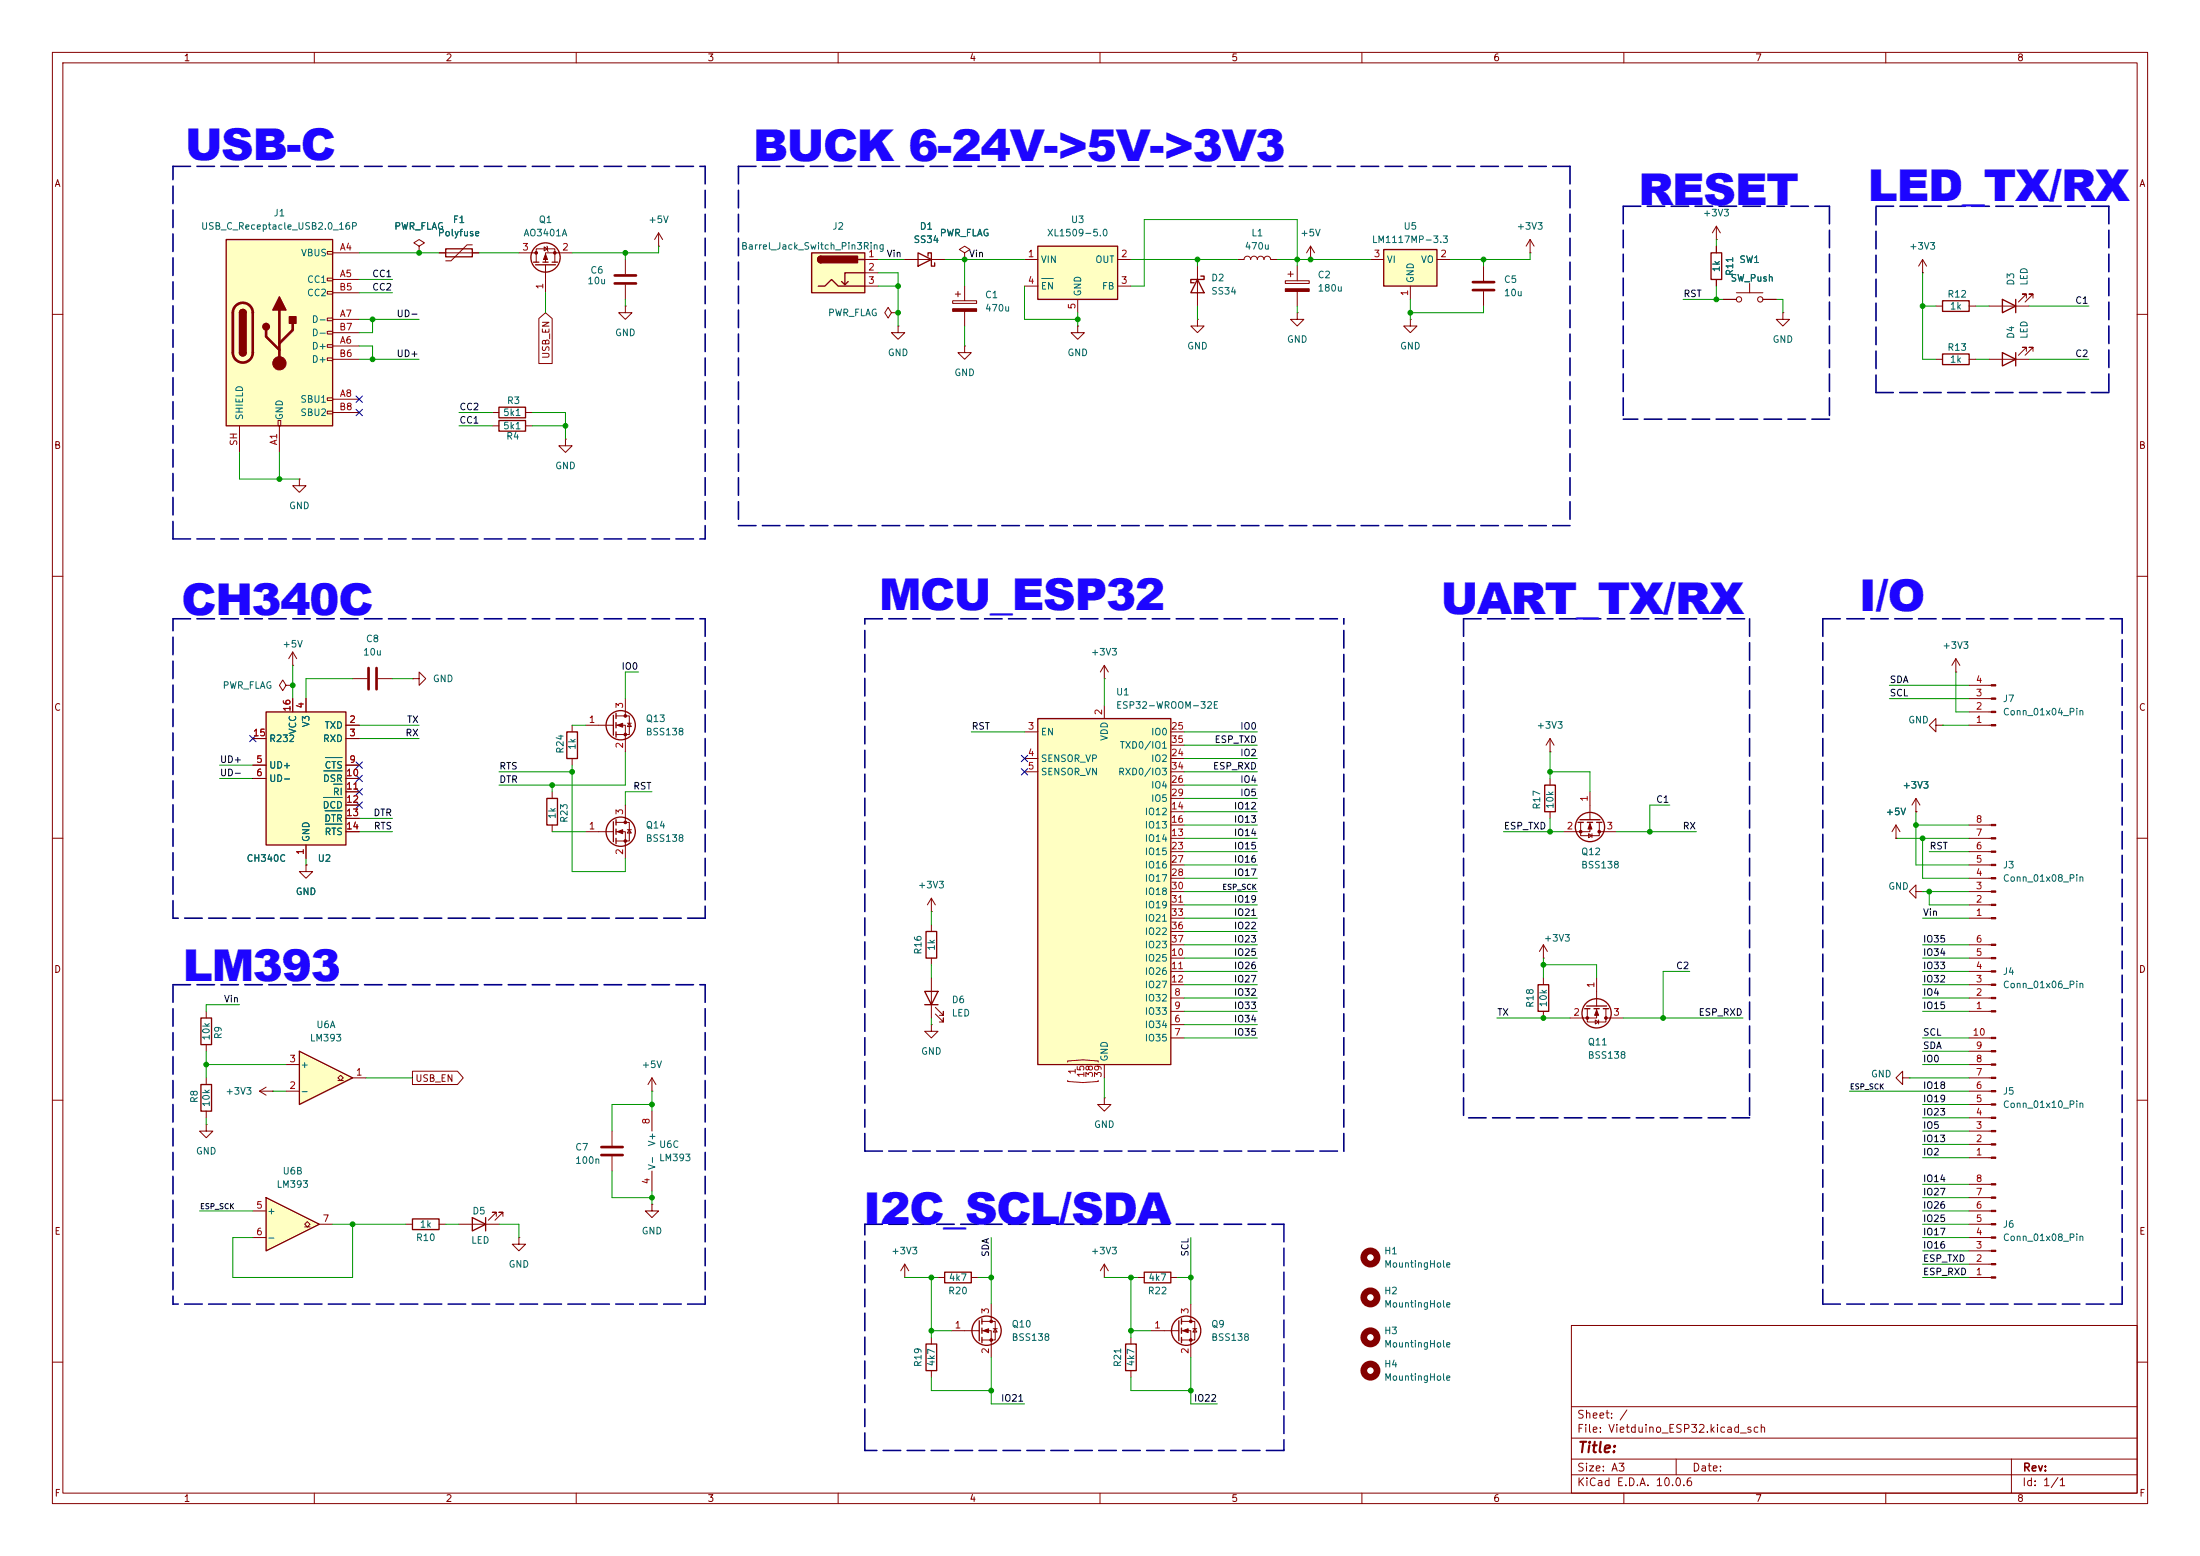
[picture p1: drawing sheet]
<svg xmlns="http://www.w3.org/2000/svg" width="420mm" height="297mm" viewBox="0 0 420 297" stroke-linecap="round" stroke-linejoin="round" font-family="sans-serif">
<g fill="none" stroke="#840000" stroke-width=".19">
<path d="M10 10h400v277h-400zM12 12h396v273h-396zM60 10v2M110 10v2M160 10v2M210 10v2M260 10v2M310 10v2M360 10v2M172.7 49.5h7.6M181.9 57.4h4.5v.5h-4.5zM182.4 56.1h1"/>
<path d="M182.9 55.6v1M184.1 54.6v2.8M184.1 59.4v2.8M228.6 50.8v7.6M245.4 53.6h4.5v.5h-4.5zM245.9 52.3h1M246.4 51.8v1M247.6 59.7v1.3h1.3l-1.3 1.2-1.2-1.2h1.2M247.6 59.7h.1M247.6 50.8v2.8M247.6 55.6v2.8M292.1 48.3h.1"/>
<path d="M292.1 45.7l-.8 1.3M292.1 45.7l.8 1.3M292.1 45.7v2.6M327.7 45.7h.1M327.7 43.2v2.5M327.7 47v1.3M327.7 53.3v1.3M327.7 43.2l-.8 1.3M327.7 43.2l.7 1.3M10 60h2M205.7 62.2v1.3h1.3l-1.3 1.3-1.2-1.3h1.2M205.7 62.2h.1"/>
<path d="M228.6 61v1.2h1.3l-1.3 1.3-1.3-1.3h1.3M228.6 61h.1M269.2 61v1.2h1.3l-1.3 1.3-1.2-1.3h1.2M269.2 61h.1M369.6 68.6h1.2M375.9 68.6h1.3M379.7 68.6h7.6M386.8 67.1v-.8h-.7h.7l-1.5 1.5M388.1 67.1v-.8h-.8h.8l-1.5 1.5M408 60h2M107.9 83.8v1.3h1.3l-1.3 1.3-1.2-1.3h1.2M107.9 83.8h.1"/>
<path d="M10 110h2M408 110h2M369.6 138.4v-1.2l-1.3 1.2 1.3 1.3v-1.3h1.2M370.8 138.4h.1M373.4 128.3h.1M373.4 125.7l-.8 1.3M373.4 125.7l.7 1.3M373.4 125.7v2.6M375.9 138.4h4.2M375.9 135.9h4.2M375.9 133.4h4.2M375.9 130.8h4.2"/>
<path d="M10 160h2M361.9 157.5l-.7 1.3M361.9 157.5l.8 1.3M361.9 157.5v2.5M365.8 154.9h.1M365.8 152.4l-.8 1.3M365.8 152.4l.7 1.3M365.8 152.4v2.5M408 160h2M361.9 160h.1M365.8 170.2v-1.3l-1.3 1.3 1.3 1.3v-1.3h1.2M367 170.2h.1"/>
<path d="M10 210h2M408 210h2M87.6 233.7h7.6M94.7 232.2v-.8h-.7h.7l-1.5 1.5M96 232.2v-.8h-.8h.8l-1.5 1.5M375.9 233.7h4.2M375.9 238.8h4.2M375.9 236.2h4.2M375.9 231.1h4.2M375.9 228.6h4.2M375.9 226.1h4.2M300 253h108v32h-108z"/>
<path d="M375.9 243.8h4.2M375.9 241.3h4.2M10 260h2M300 278.5h108M300 274.5h108M300 268.5h108M320 278.5v3M384 278.5v6.5M408 260h2M60 285v2M110 285v2M160 285v2"/>
<path d="M210 285v2M260 285v2M300 281.5h108M310 285v2M360 285v2"/>
</g>
<path d="M175.3 48.3l2.5 1.2-2.5 1.3zM177.2 48.9v-.6h.6v2.5h.6v-.6M228.6 53.3l1.3 2.6h-2.6zM229.2 52.7h.7v.6h-2.6v.7h.7M326.6 48.3h2.1v5h-2.1zM370.8 67.6h5.1v2h-5.1zM382.3 67.3l2.5 1.3-2.5 1.3zM384.8 67.3v2.6M90.2 232.4l2.5 1.3-2.5 1.2zM92.7 232.4v2.5" fill="none" stroke="#840000" stroke-width=".25"/>
<g fill="#840000" stroke="#840000" stroke-width=".19">
<path d="M380.1 243.7h.9v.3h-.9z"/>
<path d="M380.1 241.2h.9v.2h-.9z"/>
<path d="M380.1 238.6h.9v.3h-.9z"/>
<path d="M380.1 236.1h.9v.2h-.9z"/>
<path d="M380.1 233.6h.9v.2h-.9z"/>
<path d="M380.1 231h.9v.3h-.9z"/>
<path d="M380.1 228.5h.9v.2h-.9z"/>
<path d="M380.1 225.9h.9v.3h-.9z"/>
<path d="M380.1 138.3h.9v.3h-.9z"/>
<path d="M380.1 135.8h.9v.2h-.9z"/>
<path d="M380.1 133.2h.9v.3h-.9z"/>
<path d="M380.1 130.7h.9v.2h-.9z"/>
<path d="M245.4 55.1h4.5v.5h-4.5z"/>
<path d="M181.9 58.9h4.5v.5h-4.5z"/>
</g>
<path d="M154.9 48.3h10.2v7.6h-10.2z" fill="#ffffc2"/>
<path d="M154.9 48.3h10.2v7.6h-10.2zM156.2 54.6h1.3l1.2-1.3 1.3 1.3h5.1M156.7 48.9a.64 .64 0 0 0-.6 .6 .64 .64 0 0 0 .6 .7M161.9 53.7l-.6 .7M163.8 49.5h1.3M165.1 52.1h-3.8v2.3l-.6-.7" fill="none" stroke="#840000" stroke-width=".25"/>
<g fill="#840000" stroke="#840000" stroke-width=".25">
<path d="M156.3 49.1l.4-.2v1.3a.63 .63 0 0 1-.6-.4 .63 .63 0 0 1 .2-.7z"/>
<path d="M156.7 48.9h7v1.3h-7z"/>
</g>
<g fill="none" stroke="#840000" stroke-width=".19">
<path d="M165.1 49.5h2.5M165.1 52.1h2.5M165.1 54.6h2.5M170.2 59.7l-.7-1-.6 1 .6 1 .7-1h1.2M171.4 59.7h.1M328.9 57.2h2.6M331.5 55.9h5M334 54.1v1.8M336.5 57.2h2.6M340.4 59.7v1.3h1.2l-1.2 1.2-1.3-1.2h1.3M340.4 59.7h.1M375.9 157.5h4.2"/>
<path d="M375.9 175.3h4.2M375.9 172.7h4.2M375.9 170.2h4.2M375.9 167.6h4.2M375.9 165.1h4.2M375.9 162.6h4.2M375.9 160h4.2M375.9 198.1h4.2M375.9 218.4h4.2M375.9 215.9h4.2M375.9 213.4h4.2M375.9 210.8h4.2"/>
<path d="M375.9 208.3h4.2M375.9 205.7h4.2M375.9 203.2h4.2M375.9 200.7h4.2M375.9 221h4.2"/>
<circle cx="332" cy="57.2" r=".51"/>
<circle cx="336" cy="57.2" r=".51"/>
</g>
<g fill="#840000" stroke="#840000" stroke-width=".19">
<path d="M380.1 220.9h.9v.2h-.9z"/>
<path d="M380.1 218.3h.9v.3h-.9z"/>
<path d="M380.1 215.8h.9v.2h-.9z"/>
<path d="M380.1 213.2h.9v.3h-.9z"/>
<path d="M380.1 210.7h.9v.2h-.9z"/>
<path d="M380.1 208.2h.9v.2h-.9z"/>
<path d="M380.1 205.6h.9v.3h-.9z"/>
<path d="M380.1 203.1h.9v.2h-.9z"/>
<path d="M380.1 200.5h.9v.3h-.9z"/>
<path d="M380.1 198h.9v.2h-.9z"/>
<path d="M380.1 175.1h.9v.3h-.9z"/>
<path d="M380.1 172.6h.9v.2h-.9z"/>
<path d="M380.1 170.1h.9v.2h-.9z"/>
<path d="M380.1 167.5h.9v.3h-.9z"/>
<path d="M380.1 165h.9v.2h-.9z"/>
<path d="M380.1 162.4h.9v.3h-.9z"/>
<path d="M380.1 159.9h.9v.2h-.9z"/>
<path d="M380.1 157.4h.9v.2h-.9z"/>
</g>
<path d="M198.1 47h15.3v10.2h-15.3z" fill="#ffffc2"/>
<path d="M198.1 47h15.3v10.2h-15.3z" fill="none" stroke="#840000" stroke-width=".25"/>
<g fill="none" stroke="#840000" stroke-width=".19">
<path d="M184.1 48.3l1.1-.7-1.1-.6-1 .6 1 .7v1.2M184.1 49.5h.1M195.6 49.5h2.5M195.6 54.6h2.5M205.7 57.2v2.5M213.4 49.5h2.5M213.4 54.6h2.5M171.4 62.2v1.3h1.3l-1.3 1.3-1.2-1.3h1.2M171.4 62.2h.1M375.9 193h4.2M375.9 190.5h4.2M375.9 188h4.2"/>
<path d="M375.9 185.4h4.2M375.9 182.9h4.2M375.9 180.3h4.2"/>
</g>
<path d="M198.9 53.2h2.2" fill="none" stroke="#006464" stroke-width=".19"/>
<g fill="#840000" stroke="#840000" stroke-width=".19">
<path d="M380.1 192.9h.9v.3h-.9z"/>
<path d="M380.1 190.4h.9v.2h-.9z"/>
<path d="M380.1 187.8h.9v.3h-.9z"/>
<path d="M380.1 185.3h.9v.2h-.9z"/>
<path d="M380.1 182.8h.9v.2h-.9z"/>
<path d="M380.1 180.2h.9v.3h-.9z"/>
</g>
<path d="M198.1 137.2h25.4v66h-25.4z" fill="#ffffc2"/>
<g fill="none" stroke="#840000" stroke-width=".25">
<path d="M101.9 50h1M102.2 50.5h3.8M103.6 50h1M105.4 50h1M370.8 57.4h5.1v2h-5.1zM198.1 137.2h25.4v66h-25.4z"/>
<circle cx="104.1" cy="49.1" r="2.79"/>
</g>
<g fill="none" stroke="#840000" stroke-width=".19">
<path d="M99.1 48.3h3.3M102.4 50v-2.5h3.5v2.5M103.9 47.1l.6 .4-.6 .4zM104.1 50.5v5.4M104.4 47l.2 1M109.2 48.3h-5.1v1.7M119.4 58.4v1.3h1.2l-1.2 1.3-1.3-1.3h1.3M119.4 58.4h.1M119.4 49.5v2.8M119.4 54.4v2.8M369.6 58.4h1.2M375.9 58.4h1.3"/>
<path d="M67.3 129.5h2.8M72.1 129.5h2.8M78.7 129.5h1.3v-1.2l1.3 1.2-1.3 1.3v-1.3M78.7 129.5h.1M195.6 139.7h2.5M210.8 129.5h.1M210.8 127v2.5M210.8 134.6v2.6M210.8 127l-.7 1.3M210.8 127l.8 1.3M223.5 139.7h2.6M195.6 144.8h2.5"/>
<path d="M195.6 147.3h2.5M223.5 144.8h2.6M223.5 147.3h2.6M223.5 154.9h2.6M223.5 157.5h2.6M223.5 149.9h2.6M223.5 152.4h2.6M223.5 142.2h2.6M223.5 160h2.6M223.5 162.6h2.6M223.5 165.1h2.6M223.5 167.6h2.6"/>
<path d="M223.5 170.2h2.6M223.5 172.7h2.6M223.5 175.3h2.6M223.5 177.8h2.6M223.5 195.6h2.6M223.5 198.1h2.6M223.5 190.5h2.6M223.5 193h2.6M223.5 182.9h2.6M223.5 185.4h2.6M223.5 188h2.6M223.5 180.3h2.6"/>
<path d="M210.8 203.2v2.5M363.2 205.7v-1.2l-1.3 1.2 1.3 1.3v-1.3h1.3M364.5 205.7h.1"/>
</g>
<path d="M203.8 202.7v-.2l2.9-.2 2.9 .2v.2M203.8 206.2v.2l2.9 .2 2.9-.2v-.2" fill="none" stroke="#a90000" stroke-width=".19"/>
<path d="M117.3 54.1h4.1M117.3 52.6h4.1M70.4 127.5v4.1M71.9 127.5v4.1" fill="none" stroke="#840000" stroke-width=".51"/>
<g fill="#840000" stroke="#840000" stroke-width=".19">
<path d="M104.1 48.5l.4 1h-.7z"/>
<circle cx="102.4" cy="48.3" r=".25"/>
<circle cx="105.9" cy="48.3" r=".25"/>
</g>
<path d="M264.2 47.6h10.1v7h-10.1z" fill="#ffffc2"/>
<g fill="none" stroke="#840000" stroke-width=".25">
<path d="M85.1 47.5h5.1v1.5h-5.1zM264.2 47.6h10.1v7h-10.1zM382.3 57.2l2.5 1.2-2.5 1.3zM384.8 57.2v2.5M95.2 77.7h5.1v2.1h-5.1zM95.2 80.3h5.1v2h-5.1zM108.2 139.7h2v5.1h-2zM117.1 136.5v3.8M117.6 136.1v1.1M117.6 137.9v1M117.6 139.7v1M104.4 152.4h2v5.1h-2z"/>
<path d="M117.1 156.8v3.9M117.6 156.5v1M117.6 158.2v1.1M117.6 160v1M176.8 256.5h2v5.1h-2zM180.3 242.8h5.1v2.1h-5.1z"/>
<circle cx="118.5" cy="138.4" r="2.79"/>
<circle cx="118.5" cy="158.7" r="2.79"/>
</g>
<g fill="none" stroke="#840000" stroke-width=".19">
<path d="M80 47l1-.6-1-.7-1 .7 1 .6v1.3M80 48.3h.1M83.8 48.3h7.6M90.2 46.7h-1l-3.1 3.1h-1M125.7 47h.1M125.7 44.5l-.7 1.2M125.7 44.5l.8 1.2M125.7 44.5v2.5M261.6 49.5h2.6M269.2 54.6v2.6M274.3 49.5h2.6M367 52.1h.1"/>
<path d="M367 49.5l-.7 1.3M367 49.5l.8 1.3M367 49.5v2.6M379.7 58.4h7.6M386.8 56.9v-.8h-.7h.7l-1.5 1.6M388.1 56.9v-.8h-.8h.8l-1.5 1.6M94 78.7h1.2M100.3 78.7h1.3M184.1 66v1.3h1.3l-1.3 1.3-1.2-1.3h1.2M184.1 66h.1M94 81.3h1.2M100.3 81.3h1.3"/>
<path d="M54.6 130.8l-.6-1-.7 1 .7 1 .6-1h1.3M55.9 130.8h.1M55.9 127h.1M55.9 124.5l-.8 1.2M55.9 124.5l.7 1.2M55.9 124.5v2.5M109.2 138.4v1.3M111.8 138.4h5.3M117.6 136.7h2.5v3.5h-2.5M117.6 138.4h1.8v5.1M119.4 133.4v3.3M119.8 138h.7"/>
<path d="M120.1 138l.4 .7h-.7zM105.4 151.1v1.3M105.4 157.5v1.3M109.2 144.8v1.3M111.8 158.8h5.3M117.6 157h2.5v3.5h-2.5M117.6 158.8h1.8v5M119.4 153.7v3.3M119.8 158.4h.7M120.1 158.4l.4 .6h-.7zM58.4 165.1v1.3h1.3l-1.3 1.2-1.3-1.2h1.3M58.4 165.1h.1"/>
<path d="M172.7 243.8h.1M172.7 241.3l-.7 1.3M172.7 241.3l.8 1.3M172.7 241.3v2.5M177.8 255.3v1.2M179.1 243.8h1.2M185.4 243.8h1.3M177.8 261.6v1.3"/>
</g>
<g fill="#840000" stroke="#840000" stroke-width=".19">
<path d="M117.9 138.4l1-.4v.8z"/>
<path d="M117.9 158.8l1-.4v.7z"/>
<circle cx="119.4" cy="136.7" r=".25"/>
<circle cx="119.4" cy="140.2" r=".25"/>
<circle cx="119.4" cy="157" r=".25"/>
<circle cx="119.4" cy="160.5" r=".25"/>
</g>
<path d="M50.8 135.9h15.2v25.4h-15.2z" fill="#ffffc2"/>
<g fill="none" stroke="#840000" stroke-width=".25">
<path d="M50.8 135.9h15.2v25.4h-15.2zM294.9 149.9h2v5h-2zM301.2 157h1.1M301.6 156.5h3.8M303 157h1M304.8 157h1M176.8 177.8h2v5.1h-2zM176.5 189.2h2.6l-1.3 2.6zM176.5 191.8h2.6M293.6 188h2.1v5h-2.1zM302.5 192.5h1M302.9 192h3.8"/>
<path d="M304.3 192.5h1M306.1 192.5h1"/>
<circle cx="303.5" cy="157.9" r="2.79"/>
<circle cx="304.8" cy="193.4" r="2.79"/>
</g>
<g fill="none" stroke="#840000" stroke-width=".19">
<path d="M236.2 49.5h1.3a.64 .64 0 0 1 .6-.6 .64 .64 0 0 1 .7 .6 .64 .64 0 0 1 .6-.6 .64 .64 0 0 1 .6 .6 .64 .64 0 0 1 .7-.6 .64 .64 0 0 1 .6 .6 .64 .64 0 0 1 .6-.6 .64 .64 0 0 1 .7 .6h1.2M250.2 49.5h.1M250.2 47l-.8 1.3M250.2 47l.8 1.3M250.2 47v2.5M283.2 50.8v2.8M283.2 55.6v2.8M55.9 133.4v2.5M58.4 133.4v2.5M66 138.4h2.6M48.3 141h2.5M48.3 146.1h2.5"/>
<path d="M48.3 148.6h2.5M66 141h2.6M66 146.1h2.6M66 148.6h2.6M66 151.1h2.6M66 153.7h2.6M66 156.2h2.6M66 158.8h2.6M295.9 143.5h.1M295.9 141l-.8 1.2M295.9 141l.8 1.2M295.9 141v2.5"/>
<path d="M295.9 148.6v1.3M295.9 154.9v1.3M301.8 157v2.5h3.5v-2.5M303.3 159.1l.6 .4-.6 .4zM303.5 157v1.8h-5.1M303.5 151.1v5.4M303.9 159.1v.8M305.3 158.8h3.3M58.4 161.3v2.5M177.8 174h.1M177.8 171.5v2.5M177.8 176.5v1.3"/>
<path d="M177.8 171.5l-.8 1.2M177.8 171.5l.8 1.2M177.8 195.6v1.3h1.3l-1.3 1.2-1.3-1.2h1.3M177.8 195.6h.1M177.8 182.9v1.3M177.8 186.7v7.6M178.6 193.5l1.5 1.6v-.8v.8h-.8M178.6 192.3l1.5 1.5v-.8v.8h-.8M294.6 182.9h.1M294.6 180.3v2.6M294.6 186.7v1.3M294.6 193v1.3"/>
<path d="M294.6 180.3l-.7 1.3M294.6 180.3l.8 1.3M303 192.5v2.6h3.6v-2.6M304.5 194.7l.7 .4-.7 .4zM304.8 192.5v1.8h-5.1M304.8 186.7v5.3M305.2 194.7v.8M306.6 194.3h3.3M210.8 243.8h.1M210.8 241.3l-.7 1.3M210.8 241.3l.8 1.3M210.8 241.3v2.5"/>
</g>
<path d="M61.7 152.2h3.6M61.8 147.1h3.5M62.1 154.8h3.2M62.1 144.6h3.2M62.1 157.3h3.2M63.7 149.7h1.6" fill="none" stroke="#006464" stroke-width=".19"/>
<path d="M281.2 53.8h4M281.2 55.4h4" fill="none" stroke="#840000" stroke-width=".51"/>
<g fill="#840000" stroke="#840000" stroke-width=".19">
<path d="M303.5 157.2l.4 1h-.8z"/>
<path d="M304.8 192.8l.4 1h-.8z"/>
<circle cx="305.3" cy="158.7" r=".25"/>
<circle cx="301.8" cy="158.7" r=".25"/>
<circle cx="306.6" cy="194.3" r=".25"/>
<circle cx="303" cy="194.3" r=".25"/>
</g>
<path d="M57.1 200.7l10.2 5-10.2 5.1z" fill="#ffffc2"/>
<path d="M57.1 200.7l10.2 5-10.2 5.1z" fill="none" stroke="#840000" stroke-width=".25"/>
<path d="M54.6 208.3h2.5M54.6 203.2h2.5M64.5 206.2h.5l-.5-.5 .5-.5 .5 .5-.5 .5h.5M67.3 205.7h2.5" fill="none" stroke="#840000" stroke-width=".19"/>
<path d="M50.8 228.6l10.2 5.1-10.2 5.1z" fill="#ffffc2"/>
<path d="M38.4 194.3h2v5.1h-2zM38.4 207h2v5.1h-2zM50.8 228.6l10.2 5.1-10.2 5.1z" fill="none" stroke="#840000" stroke-width=".25"/>
<g fill="none" stroke="#840000" stroke-width=".19">
<path d="M57.1 91.4v1.3h1.3l-1.3 1.3-1.2-1.3h1.2M57.1 91.4h.1M39.4 193v1.3M39.4 199.4v1.3M39.4 214.6v1.3h1.2l-1.2 1.3-1.3-1.3h1.3M39.4 214.6h.1M39.4 205.7v1.3M39.4 212.1v1.3M49.5 208.3l1.3 .7M49.5 208.3h2.6M50.8 207.5l-1.3 .8M52.1 208.3h.1"/>
<path d="M48.3 231.1h2.5M48.3 236.2h2.5M58.2 234.2h.5l-.5-.5 .5-.5 .5 .5-.5 .5h.5M61 233.7h2.5"/>
</g>
<path d="M43.2 45.7h20.3v35.6h-20.3z" fill="#ffffc2"/>
<g fill="none" stroke="#840000" stroke-width=".19">
<path d="M62.5 48h1v.5h-1zM62.5 53.1h1v.5h-1zM62.5 55.6h1v.5h-1zM63.5 48.3h5.1M63.5 53.3h5.1M63.5 55.9h5.1M80 48.3h.1M83.8 48.3h1.3M90.2 48.3h1.2M172.7 49.5h2.6M177.8 49.5h2.5M184.1 49.5h.1"/>
<path d="M327.7 47v1.3M327.7 53.3v1.3M328.9 57.2h2.6M336.5 57.2h2.6M62.5 60.7h1v.5h-1zM62.5 63.2h1v.6h-1zM62.5 65.8h1v.5h-1zM62.5 68.3h1v.5h-1zM62.5 75.9h1v.6h-1zM62.5 78.5h1v.5h-1zM63.5 66h5.1M63.5 61h5.1"/>
<path d="M63.5 76.2h5.1M63.5 68.6h5.1M63.5 63.5h5.1M63.5 78.7h5.1M102.9 60.8l1.2-1.1 1.3 1.1v8.6h-2.5zM45.7 81.3v5.1M53.1 80.3h.5v1h-.5zM53.3 81.3v5.1M55.9 133.4v2.5M58.4 133.4v2.5M66 138.4h2.6M48.3 141h2.5"/>
<path d="M48.3 146.1h2.5M48.3 148.6h2.5M66 141h2.6M66 146.1h2.6M66 148.6h2.6M66 151.1h2.6M66 153.7h2.6M66 156.2h2.6M66 158.8h2.6M365.8 154.9h.1M58.4 165.1h.1M58.4 161.3v2.5"/>
<path d="M361.9 160h.1M78.7 204.5h8.6l1.1 1.2-1.1 1.3h-8.6zM116.8 215.9v2.8M124.5 208.3h.1M124.5 205.7v2.6M124.5 212.1v3.8M124.5 205.7l-.8 1.3M124.5 205.7l.7 1.3M210.8 209.6v1.2h1.3l-1.3 1.3-1.3-1.3h1.3M210.8 209.6h.1M77.5 233.7h1.2M83.8 233.7h1.3"/>
<path d="M99.1 236.2v1.3h1.2l-1.2 1.3-1.3-1.3h1.3M99.1 236.2h.1M116.8 220.7v2.8M124.5 229.9v1.2h1.2l-1.2 1.3-1.3-1.3h1.3M124.5 229.9h.1M124.5 223.5v3.8M181.6 254h5.3M187.5 252.2h2.5v3.6h-2.5M187.5 254h1.7v5.1M189.2 248.9v3.3M189.6 253.6h.8M190 253.6l.4 .7h-.8z"/>
<path d="M215.9 255.3v1.2M217.2 243.8h1.2M219.7 254h5.3M223.5 243.8h1.3M225.6 252.2h2.5v3.6h-2.5M225.6 254h1.7v5.1M227.3 248.9v3.3M227.7 253.6h.8M228.1 253.6l.4 .7h-.8zM215.9 261.6v1.3"/>
</g>
<g fill="none" stroke="#840000" stroke-width=".25">
<path d="M43.2 45.7h20.3v35.6h-20.3zM45.7 59.7a.64 .64 0 0 1 .7-.6 .64 .64 0 0 1 .6 .6M45.7 67.3a.64 .64 0 0 0 .7 .6 .64 .64 0 0 0 .6-.6M78.7 232.7h5.1v2h-5.1zM186.9 252.1v3.8M187.5 251.7v1M187.5 253.5v1M187.5 255.3v1M214.9 256.5h2v5.1h-2zM218.4 242.8h5.1v2.1h-5.1zM225 252.1v3.8M225.6 251.7v1"/>
<path d="M225.6 253.5v1M225.6 255.3v1"/>
<circle cx="188.3" cy="254" r="2.79"/>
<circle cx="226.4" cy="254" r="2.79"/>
</g>
<path d="M45 58.4a1.9 1.9 0 0 1 2.1-.5 1.9 1.9 0 0 1 1.2 1.8v7.6a1.91 1.91 0 0 1-1.9 1.9 1.91 1.91 0 0 1-2-1.9l.1-7.8 .1-.6zM53.3 59.2v10.1M50.8 63v1.3l2.5 2.5M55.9 61.7v1.3l-2.6 2.5M114.8 218.9h4.1M114.8 220.5h4.1" fill="none" stroke="#840000" stroke-width=".51"/>
<g fill="#840000" stroke="#840000" stroke-width=".25">
<path d="M45.7 59.7h1.3v7.6h-1.3z"/>
<path d="M45.9 59.2a.64 .64 0 0 1 .7-.1 .64 .64 0 0 1 .4 .6h-1.3z"/>
<path d="M45.7 67.3h1.3a.64 .64 0 0 1-.6 .6 .64 .64 0 0 1-.7-.6z"/>
<path d="M53.3 56.6l1.3 2.6h-2.5z"/>
<path d="M55.2 60.5h1.3v1.2h-1.3z"/>
<circle cx="50.8" cy="62.4" r=".63"/>
</g>
<g fill="#840000" stroke="#840000" stroke-width=".19">
<path d="M225.8 254l1-.4v.8z"/>
<path d="M187.7 254l1-.4v.8z"/>
<circle cx="53.3" cy="69.3" r="1.27"/>
<circle cx="227.3" cy="252.2" r=".25"/>
<circle cx="227.3" cy="255.8" r=".25"/>
<circle cx="189.2" cy="252.2" r=".25"/>
<circle cx="189.2" cy="255.8" r=".25"/>
</g>
<g fill="none" stroke="#840000" stroke-width="1.3">
<circle cx="261.6" cy="240" r="1.27"/>
<circle cx="261.6" cy="247.6" r="1.27"/>
<circle cx="261.6" cy="255.3" r="1.27"/>
<circle cx="261.6" cy="261.6" r="1.27"/>
</g>
<g fill="none" stroke="#000084" stroke-width=".3" stroke-dasharray="3.4 1.2">
<path d="M33 31.8h101.6M134.6 31.8v71.1M141 31.8v68.5M141 31.8h158.7M299.7 31.8v68.5M309.9 39.4v40.6M309.9 39.4h39.3M349.2 39.4v40.6M358.1 39.4h44.5M402.6 39.4v35.5M358.1 74.9v-35.5M402.6 74.9h-44.5"/>
<path d="M349.2 80h-39.3M33 102.9v-71.1M33 102.9h101.6M33 118.1h101.6M134.6 118.1v57.2M141 100.3h158.7M165.1 118.1h91.4M279.4 118.1h54.6M279.4 118.1v95.3M334 118.1v95.3M348 118.1h57.1M348 118.1v130.8"/>
<path d="M33 175.3v-57.2M134.6 175.3h-101.6M33 188v60.9M33 188h101.6M134.6 188v60.9M165.1 219.7h91.4M165.1 219.7v-101.6M256.5 219.7v-101.6M334 213.4h-54.6M165.1 233.7h80M245.1 233.7v43.2M134.6 248.9h-101.6"/>
<path d="M348 248.9h57.1M405.1 248.9v-130.8M165.1 276.9v-43.2M245.1 276.9h-80"/>
</g>
<g fill="none" stroke="#009600" stroke-width=".19">
<path d="M68.6 48.3h15.2M68.6 53.3h6.3M68.6 55.9h6.3M91.4 48.3h7.7M104.1 55.9v3.8M119.4 48.3v1.2M119.4 57.2v1.2M125.7 47v1.3h-16.5M167.6 49.5h5.1M167.6 54.6h3.8M167.6 52.1h3.8v10.1M180.3 49.5h15.3"/>
<path d="M184.1 49.5v5.1M195.6 54.6v6.4h10.1M205.7 59.7v2.5M215.9 49.5h20.3M228.6 49.5v1.3M228.6 58.4v2.6M243.8 49.5h17.8M247.6 50.8v-8.9h-29.2v12.7h-2.5M247.6 58.4v1.3M269.2 57.2v3.8M283.2 58.4v1.3h-14M283.2 49.5v1.3"/>
<path d="M292.1 48.3v1.2h-15.2M321.3 57.2h7.6M327.7 45.7v1.3M327.7 54.6v2.6M339.1 57.2h1.3v2.5M367 52.1v16.5h2.6M367 58.4h2.6M377.2 58.4h2.5M387.3 58.4h11.5M68.6 61h11.4M68.6 66h2.5v2.6M68.6 68.6h11.4"/>
<path d="M71.1 61v2.5h-2.5M87.6 78.7h6.4M101.6 78.7h6.3v5.1M184.1 62.2v3.8M377.2 68.6h2.5M387.3 68.6h11.5M45.7 86.4v5h11.4M53.3 86.4v5M87.6 81.3h6.4M101.6 81.3h6.3M55.9 127v6.4M67.3 129.5h-8.9v3.9"/>
<path d="M68.6 138.4h11.4M74.9 129.5h3.8M109.2 138.4h2.6M121.9 128.3h-2.5v5.1M185.4 139.7h10.2M210.8 129.5v5.1M226.1 139.7h13.9M360.7 133.4h15.2M360.7 130.8h15.2M370.8 138.4h5.1M373.4 128.3v7.6h2.5M41.9 146.1h6.4"/>
<path d="M41.9 148.6h6.4M68.6 158.8h6.3M68.6 156.2h6.3M68.6 141h11.4M95.2 147.3h14M105.4 158.8h6.4M105.4 149.9v1.2M109.2 146.1v20.3h10.2v-2.6M119.4 143.5v6.4h-24.2M124.5 151.1h-5.1v2.6M226.1 149.9h13.9M226.1 147.3h13.9"/>
<path d="M226.1 157.5h13.9M226.1 142.2h13.9M226.1 144.8h13.9M226.1 154.9h13.9M226.1 152.4h13.9M287 158.8h11.4M295.9 147.3h7.6v3.8M295.9 143.5v5.1M295.9 156.2v2.6M308.6 158.8h15.2M318.8 153.7h-3.8v5.1M365.8 154.9v10.2h10.1"/>
<path d="M365.8 157.5h10.1M58.4 163.8v1.3M177.8 174v2.5M226.1 172.7h13.9M226.1 170.2h13.9M226.1 175.3h13.9M226.1 162.6h13.9M226.1 165.1h13.9M226.1 167.6h13.9M226.1 160h13.9M226.1 177.8h13.9M361.9 160h14"/>
<path d="M367 170.2h8.9M367 175.3h8.9M367 160v7.6h8.9M368.3 170.2v2.5h7.6M368.3 162.6h7.6M45.7 191.8h-6.3v1.2M177.8 184.2v2.5M177.8 194.3v1.3M226.1 185.4h13.9M226.1 180.3h13.9M226.1 182.9h13.9M226.1 198.1h13.9"/>
<path d="M226.1 188h13.9M226.1 193h13.9M226.1 190.5h13.9M226.1 195.6h13.9M285.7 194.3h14M294.6 184.2h10.2v2.5M294.6 182.9v3.8M309.9 194.3h22.8M322.6 185.4h-5.1v8.9M367 185.4h8.9M367 180.3h8.9M367 182.9h8.9"/>
<path d="M367 198.1h8.9M367 188h8.9M367 193h8.9M367 190.5h8.9M39.4 203.2h15.2M39.4 200.7v5M39.4 213.4v1.2M52.1 208.3h2.5M69.8 205.7h8.9M124.5 210.8h-7.7v5.1M124.5 208.3v3.8M210.8 205.7v3.9"/>
<path d="M353.1 208.3h22.8M364.5 205.7h11.4M367 210.8h8.9M367 213.4h8.9M367 203.2h8.9M367 200.7h8.9M367 215.9h8.9M367 218.4h8.9M38.1 231.1h10.2M63.5 233.7h14M67.3 233.7v10.1h-22.9v-7.6h3.9M85.1 233.7h2.5"/>
<path d="M95.2 233.7h3.9v2.5M116.8 223.5v5.1h7.7M124.5 227.3v2.6M189.2 236.2v12.7M227.3 236.2v12.7M367 238.8h8.9M367 221h8.9M367 236.2h8.9M367 226.1h8.9M367 228.6h8.9M367 233.7h8.9M367 231.1h8.9"/>
<path d="M172.7 243.8h6.4M177.8 243.8v11.5M177.8 254h3.8M186.7 243.8h2.5M189.2 259.1v8.9h6.4M210.8 243.8h6.4M215.9 254h3.8M215.9 243.8v11.5M224.8 243.8h2.5M227.3 259.1v8.9h5.1M367 243.8h8.9M367 241.3h8.9"/>
<path d="M177.8 262.9v2.5h11.4M215.9 262.9v2.5h11.4"/>
</g>
<g fill="none" stroke="#000084" stroke-width=".19">
<path d="M68 75.6l1.2 1.2M68 78.1l1.2 1.2M69.2 75.6l-1.2 1.2M69.2 78.1l-1.2 1.2M47.7 140.4l1.2 1.2M48.9 140.4l-1.2 1.2M68 148l1.2 1.2M68 150.5l1.2 1.2M68 153.1l1.2 1.2M68 145.4l1.2 1.3M69.2 148l-1.2 1.2M69.2 150.5l-1.2 1.2"/>
<path d="M69.2 153.1l-1.2 1.2M69.2 145.4l-1.2 1.3M195 146.7l1.2 1.2M195 144.2l1.2 1.2M196.2 146.7l-1.2 1.2M196.2 144.2l-1.2 1.2"/>
</g>
<path d="M61.7 152.2h3.6M61.8 147.1h3.5M62.1 154.8h3.2M62.1 144.6h3.2M62.1 157.3h3.2M63.7 149.7h1.6" fill="none" stroke="#006464" stroke-width=".19"/>
<g fill="#009600" stroke="#009600" stroke-width=".19">
<circle cx="184.1" cy="49.5" r=".46"/>
<circle cx="171.4" cy="54.6" r=".46"/>
<circle cx="205.7" cy="61" r=".46"/>
<circle cx="171.4" cy="59.7" r=".46"/>
<circle cx="107.9" cy="81.3" r=".46"/>
<circle cx="119.4" cy="48.3" r=".46"/>
<circle cx="53.3" cy="91.4" r=".46"/>
<circle cx="55.9" cy="130.8" r=".46"/>
<circle cx="109.2" cy="147.3" r=".46"/>
<circle cx="105.4" cy="149.9" r=".46"/>
<circle cx="124.5" cy="228.6" r=".46"/>
<circle cx="124.5" cy="210.8" r=".46"/>
<circle cx="71.1" cy="61" r=".46"/>
<circle cx="71.1" cy="68.6" r=".46"/>
<circle cx="80" cy="48.3" r=".46"/>
<circle cx="39.4" cy="203.2" r=".46"/>
<circle cx="67.3" cy="233.7" r=".46"/>
<circle cx="327.7" cy="57.2" r=".46"/>
<circle cx="367" cy="58.4" r=".46"/>
<circle cx="283.2" cy="49.5" r=".46"/>
<circle cx="247.6" cy="49.5" r=".46"/>
<circle cx="269.2" cy="59.7" r=".46"/>
<circle cx="228.6" cy="49.5" r=".46"/>
<circle cx="368.3" cy="170.2" r=".46"/>
<circle cx="365.8" cy="157.5" r=".46"/>
<circle cx="367" cy="160" r=".46"/>
<circle cx="315" cy="158.8" r=".46"/>
<circle cx="294.6" cy="194.3" r=".46"/>
<circle cx="294.6" cy="184.2" r=".46"/>
<circle cx="317.5" cy="194.3" r=".46"/>
<circle cx="295.9" cy="158.8" r=".46"/>
<circle cx="295.9" cy="147.3" r=".46"/>
<circle cx="189.2" cy="265.4" r=".46"/>
<circle cx="177.8" cy="254" r=".46"/>
<circle cx="177.8" cy="243.8" r=".46"/>
<circle cx="189.2" cy="243.8" r=".46"/>
<circle cx="250.2" cy="49.5" r=".46"/>
<circle cx="227.3" cy="265.4" r=".46"/>
<circle cx="215.9" cy="254" r=".46"/>
<circle cx="215.9" cy="243.8" r=".46"/>
<circle cx="227.3" cy="243.8" r=".46"/>
</g>
<g font-size="8.4" fill="#1d05ff">
<text x="35.3" y="30.5">USB-C</text>
<text x="143.8" y="30.8">BUCK 6-24V-&gt;5V-&gt;3V3</text>
<text x="312.8" y="39.2">RESET</text>
<text x="356.6" y="38.4">LED_TX/RX</text>
<text x="34.7" y="117.4">CH340C</text>
<text x="167.8" y="116.4">MCU_ESP32</text>
<text x="275.1" y="117.1">UART_TX/RX</text>
<text x="354.9" y="116.6">I/O</text>
<text x="34.9" y="187.2">LM393</text>
<text x="164.9" y="233.7">I2C_SCL/SDA</text>
</g>
<text font-size="2" fill="#840000" x="301" y="277.8">Title:</text>
<g font-size="1.5" fill="#840000">
<text x="300.9" y="273.8">File: Vietduino_ESP32.kicad_sch</text>
<text x="300.9" y="271.1">Sheet: /</text>
<text x="300.9" y="281.2">Size: A3</text>
<text x="322.9" y="281.2">Date:</text>
<text x="386" y="281.2">Rev:</text>
<text x="300.9" y="284">KiCad E.D.A. 10.0.6</text>
<text x="385.9" y="284">Id: 1/1</text>
</g>
<g font-size="1.3" fill="#840000">
<text x="35" y="12">1</text>
<text x="85" y="12">2</text>
<text x="135" y="12">3</text>
<text x="185" y="12">4</text>
<text x="235" y="12">5</text>
<text x="285" y="12">6</text>
<text x="335" y="12">7</text>
<text x="385" y="12">8</text>
<text x="10.3" y="36">A</text>
<text x="408.3" y="36">A</text>
<text x="105.2" y="68.6" transform="rotate(-90 105.2 68.6)">USB_EN</text>
<text x="10.2" y="86">B</text>
<text x="408.2" y="86">B</text>
<text x="10.2" y="136">C</text>
<text x="408.2" y="136">C</text>
<text x="10.2" y="186">D</text>
<text x="408.2" y="186">D</text>
<text x="79.2" y="206.8">USB_EN</text>
<text x="10.3" y="236">E</text>
<text x="408.3" y="236">E</text>
<text x="10.3" y="286">F</text>
<text x="35" y="287">1</text>
<text x="85" y="287">2</text>
<text x="135" y="287">3</text>
<text x="185" y="287">4</text>
<text x="235" y="287">5</text>
<text x="285" y="287">6</text>
<text x="335" y="287">7</text>
<text x="385" y="287">8</text>
<text x="408.3" y="286">F</text>
</g>
<g font-size="1.3" fill="#006464">
<text x="52.1" y="41.6">J1</text>
<text x="325" y="41.6">+3V3</text>
<text x="38.3" y="44.1">USB_C_Receptacle_USB2.0_16P</text>
<text x="75.2" y="44.1">PWR_FLAG</text>
<text x="83.5" y="45.4">Polyfuse</text>
<text x="86.4" y="42.9">F1</text>
<text x="99.8" y="45.4">AO3401A</text>
<text x="102.7" y="42.9">Q1</text>
<text x="123.7" y="42.9">+5V</text>
<text x="141.4" y="48">Barrel_Jack_Switch_Pin3Ring</text>
<text x="158.8" y="44.1">J2</text>
<text x="174.3" y="46.7">SS34</text>
<text x="175.5" y="44.1">D1</text>
<text x="179.3" y="45.4">PWR_FLAG</text>
<text x="199.8" y="45.4">XL1509-5.0</text>
<text x="204.3" y="42.9">U3</text>
<text x="237.5" y="48">470u</text>
<text x="238.8" y="45.4">L1</text>
<text x="248.1" y="45.4">+5V</text>
<text x="261.8" y="46.7">LM1117MP-3.3</text>
<text x="267.8" y="44.1">U5</text>
<text x="289.4" y="44.1">+3V3</text>
<text x="364.4" y="48">+3V3</text>
<text x="57.4" y="49.2">VBUS</text>
<text x="112.6" y="52.5">C6</text>
<text x="198.6" y="50.5">VIN</text>
<text x="209" y="50.5">OUT</text>
<text x="231.1" y="54">D2</text>
<text x="251.4" y="53.4">C2</text>
<text x="264.6" y="50.5">VI</text>
<text x="271.2" y="50.5">VO</text>
<text x="328.6" y="52" transform="rotate(-90 328.6 52)">1k</text>
<text x="331.2" y="52.8" transform="rotate(-90 331.2 52.8)">R11</text>
<text x="331.9" y="50.5">SW1</text>
<text x="58.5" y="54.3">CC1</text>
<text x="58.5" y="56.8">CC2</text>
<text x="112" y="54.6">10u</text>
<text x="187.9" y="57.2">C1</text>
<text x="187.9" y="59.8">470u</text>
<text x="198.6" y="55.6">EN</text>
<text x="206.7" y="56.7" transform="rotate(-90 206.7 56.7)">GND</text>
<text x="210.3" y="55.6">FB</text>
<text x="231.1" y="56.5">SS34</text>
<text x="251.4" y="56">180u</text>
<text x="270.2" y="54.1" transform="rotate(-90 270.2 54.1)">GND</text>
<text x="287" y="54.3">C5</text>
<text x="287" y="56.8">10u</text>
<text x="330.3" y="54">SW_Push</text>
<text x="371.7" y="57.1">R12</text>
<text x="372.1" y="59.4">1k</text>
<text x="384.8" y="54.6" transform="rotate(-90 384.8 54.6)">D3</text>
<text x="387.4" y="54.6" transform="rotate(-90 387.4 54.6)">LED</text>
<text x="59.4" y="61.9">D-</text>
<text x="59.4" y="64.5">D-</text>
<text x="117.3" y="64.5">GND</text>
<text x="158" y="60.7">PWR_FLAG</text>
<text x="245.6" y="65.7">GND</text>
<text x="338.3" y="65.7">GND</text>
<text x="384.8" y="64.8" transform="rotate(-90 384.8 64.8)">D4</text>
<text x="387.4" y="64.8" transform="rotate(-90 387.4 64.8)">LED</text>
<text x="59.4" y="67">D+</text>
<text x="59.4" y="69.5">D+</text>
<text x="169.4" y="68.3">GND</text>
<text x="203.7" y="68.3">GND</text>
<text x="226.5" y="67">GND</text>
<text x="267.2" y="67">GND</text>
<text x="371.7" y="67.3">R13</text>
<text x="372.1" y="69.5">1k</text>
<text x="57.2" y="77.2">SBU1</text>
<text x="96.7" y="77.4">R3</text>
<text x="182.1" y="72.1">GND</text>
<text x="46.7" y="80.3" transform="rotate(-90 46.7 80.3)">SHIELD</text>
<text x="54.3" y="80.3" transform="rotate(-90 54.3 80.3)">GND</text>
<text x="57.2" y="79.7">SBU2</text>
<text x="95.9" y="82.2">5k1</text>
<text x="95.9" y="79.7">5k1</text>
<text x="96.5" y="84.2">R4</text>
<text x="105.9" y="89.9">GND</text>
<text x="55.1" y="97.5">GND</text>
<text x="53.8" y="123.9">+5V</text>
<text x="69.2" y="125.4">10u</text>
<text x="69.8" y="122.9">C8</text>
<text x="208.2" y="125.4">+3V3</text>
<text x="370.7" y="124.2">+3V3</text>
<text x="42.4" y="131.8">PWR_FLAG</text>
<text x="82.5" y="130.5">GND</text>
<text x="212.9" y="133">U1</text>
<text x="212.9" y="135.6">ESP32-WROOM-32E</text>
<text x="382.3" y="134.3">J7</text>
<text x="382.3" y="136.9">Conn_01x04_Pin</text>
<text x="51.3" y="141.9">R232</text>
<text x="56.8" y="140.3" transform="rotate(-90 56.8 140.3)">VCC</text>
<text x="59.4" y="138.9" transform="rotate(-90 59.4 138.9)">V3</text>
<text x="61.6" y="141.9">RXD</text>
<text x="61.9" y="139.4">TXD</text>
<text x="107.9" y="144" transform="rotate(-90 107.9 144)">R24</text>
<text x="110.2" y="143.2" transform="rotate(-90 110.2 143.2)">1k</text>
<text x="123.2" y="138.1">Q13</text>
<text x="123.2" y="140.7">BSS138</text>
<text x="198.6" y="140.7">EN</text>
<text x="211.8" y="141.5" transform="rotate(-90 211.8 141.5)">VDD</text>
<text x="213.7" y="143.2">TXD0/IO1</text>
<text x="219.6" y="140.7">IO0</text>
<text x="293.2" y="139.4">+3V3</text>
<text x="364.2" y="138.4">GND</text>
<text x="51.3" y="147">UD+</text>
<text x="51.3" y="149.6">UD-</text>
<text x="61.6" y="149.6">DSR</text>
<text x="61.9" y="147">CTS</text>
<text x="198.6" y="145.7">SENSOR_VP</text>
<text x="198.6" y="148.3">SENSOR_VN</text>
<text x="213.4" y="148.3">RXD0/IO3</text>
<text x="219.6" y="145.7">IO2</text>
<text x="61.5" y="154.6">DCD</text>
<text x="63.4" y="152.1">RI</text>
<text x="218.4" y="155.9">IO12</text>
<text x="219.6" y="150.8">IO4</text>
<text x="219.6" y="153.4">IO5</text>
<text x="294.3" y="154.6" transform="rotate(-90 294.3 154.6)">R17</text>
<text x="296.9" y="154.5" transform="rotate(-90 296.9 154.5)">10k</text>
<text x="359.9" y="155.9">+5V</text>
<text x="363.1" y="150.8">+3V3</text>
<text x="59.4" y="160.8" transform="rotate(-90 59.4 160.8)">GND</text>
<text x="61.8" y="157.2">DTR</text>
<text x="61.9" y="159.7">RTS</text>
<text x="106.4" y="156.4" transform="rotate(-90 106.4 156.4)">1k</text>
<text x="108.7" y="157.2" transform="rotate(-90 108.7 157.2)">R23</text>
<text x="123.2" y="158.4">Q14</text>
<text x="123.2" y="161">BSS138</text>
<text x="218.4" y="161">IO14</text>
<text x="218.4" y="158.4">IO13</text>
<text x="47" y="164.8">CH340C</text>
<text x="60.5" y="164.8">U2</text>
<text x="218.4" y="163.5">IO15</text>
<text x="218.4" y="166.1">IO16</text>
<text x="301.7" y="163.5">Q12</text>
<text x="301.7" y="166.1">BSS138</text>
<text x="382.3" y="166.1">J3</text>
<text x="56.4" y="171.1">GND</text>
<text x="175.1" y="169.9">+3V3</text>
<text x="218.4" y="168.6">IO17</text>
<text x="218.4" y="171.1">IO18</text>
<text x="218.4" y="173.7">IO19</text>
<text x="360.4" y="170.1">GND</text>
<text x="382.3" y="168.6">Conn_01x08_Pin</text>
<text x="218.4" y="176.2">IO21</text>
<text x="218.4" y="178.8">IO22</text>
<text x="176.2" y="182.3" transform="rotate(-90 176.2 182.3)">R16</text>
<text x="178.8" y="181.6" transform="rotate(-90 178.8 181.6)">1k</text>
<text x="218.4" y="183.8">IO25</text>
<text x="218.4" y="181.3">IO23</text>
<text x="294.6" y="180">+3V3</text>
<text x="181.6" y="191.8">D6</text>
<text x="218.4" y="191.5">IO32</text>
<text x="218.4" y="186.4">IO26</text>
<text x="218.4" y="188.9">IO27</text>
<text x="382.3" y="186.4">J4</text>
<text x="382.3" y="188.9">Conn_01x06_Pin</text>
<text x="60.3" y="196.5">U6A</text>
<text x="181.6" y="194.3">LED</text>
<text x="218.4" y="196.5">IO34</text>
<text x="218.4" y="194">IO33</text>
<text x="293.1" y="192.5" transform="rotate(-90 293.1 192.5)">R18</text>
<text x="295.6" y="192.4" transform="rotate(-90 295.6 192.4)">10k</text>
<text x="40.3" y="198.7" transform="rotate(-90 40.3 198.7)">10k</text>
<text x="42.6" y="198.5" transform="rotate(-90 42.6 198.5)">R9</text>
<text x="59" y="199.1">LM393</text>
<text x="175.7" y="201.6">GND</text>
<text x="211.8" y="202.7" transform="rotate(-90 211.8 202.7)">GND</text>
<text x="218.4" y="199.1">IO35</text>
<text x="303" y="199.8">Q11</text>
<text x="303" y="202.4">BSS138</text>
<text x="42.9" y="209.2">+3V3</text>
<text x="57.3" y="209.2">-</text>
<text x="57.3" y="204.2">+</text>
<text x="122.4" y="204.2">+5V</text>
<text x="357.1" y="205.9">GND</text>
<text x="382.3" y="209.2">J5</text>
<text x="38" y="210.7" transform="rotate(-90 38 210.7)">R8</text>
<text x="40.3" y="211.4" transform="rotate(-90 40.3 211.4)">10k</text>
<text x="208.8" y="215.6">GND</text>
<text x="382.3" y="211.8">Conn_01x10_Pin</text>
<text x="37.3" y="220.7">GND</text>
<text x="109.7" y="219.9">C7</text>
<text x="125.4" y="218.9" transform="rotate(-90 125.4 218.9)">V+</text>
<text x="125.7" y="219.4">U6C</text>
<text x="125.7" y="221.9">LM393</text>
<text x="52.7" y="227">LM393</text>
<text x="53.8" y="224.5">U6B</text>
<text x="109.7" y="222.5">100n</text>
<text x="125.4" y="223.4" transform="rotate(-90 125.4 223.4)">V-</text>
<text x="50.9" y="232.1">+</text>
<text x="90.1" y="232.1">D5</text>
<text x="50.9" y="237.2">-</text>
<text x="79.3" y="237.2">R10</text>
<text x="80" y="234.6">1k</text>
<text x="89.8" y="237.7">LED</text>
<text x="122.4" y="235.9">GND</text>
<text x="170.1" y="239.7">+3V3</text>
<text x="208.2" y="239.7">+3V3</text>
<text x="264.1" y="239.7">H1</text>
<text x="382.3" y="234.6">J6</text>
<text x="382.3" y="237.2">Conn_01x08_Pin</text>
<text x="97" y="242.3">GND</text>
<text x="181" y="244.8">4k7</text>
<text x="219.1" y="244.8">4k7</text>
<text x="264.1" y="242.3">MountingHole</text>
<text x="180.9" y="247.3">R20</text>
<text x="219" y="247.3">R22</text>
<text x="264.1" y="247.3">H2</text>
<text x="264.1" y="249.9">MountingHole</text>
<text x="193" y="253.7">Q10</text>
<text x="193" y="256.2">BSS138</text>
<text x="231.1" y="253.7">Q9</text>
<text x="231.1" y="256.2">BSS138</text>
<text x="264.1" y="255">H3</text>
<text x="264.1" y="257.5">MountingHole</text>
<text x="176.2" y="261.1" transform="rotate(-90 176.2 261.1)">R19</text>
<text x="178.8" y="260.9" transform="rotate(-90 178.8 260.9)">4k7</text>
<text x="214.3" y="261.1" transform="rotate(-90 214.3 261.1)">R21</text>
<text x="216.9" y="260.9" transform="rotate(-90 216.9 260.9)">4k7</text>
<text x="264.1" y="261.3">H4</text>
<text x="264.1" y="263.9">MountingHole</text>
</g>
<g font-size="1.3" fill="#a90000">
<text x="64.8" y="48.1">A4</text>
<text x="64.8" y="53.2">A5</text>
<text x="99.6" y="48.1">3</text>
<text x="107.2" y="48.1">2</text>
<text x="165.6" y="49.4">1</text>
<text x="165.6" y="51.9">2</text>
<text x="196.1" y="49.4">1</text>
<text x="213.9" y="49.4">2</text>
<text x="262.2" y="49.4">3</text>
<text x="274.9" y="49.4">2</text>
<text x="64.7" y="55.7">B5</text>
<text x="104" y="55.3" transform="rotate(-90 104 55.3)">1</text>
<text x="165.6" y="54.5">3</text>
<text x="196.1" y="54.5">4</text>
<text x="205.6" y="59.2" transform="rotate(-90 205.6 59.2)">5</text>
<text x="213.9" y="54.5">3</text>
<text x="269.1" y="56.6" transform="rotate(-90 269.1 56.6)">1</text>
<text x="64.7" y="63.4">B7</text>
<text x="64.8" y="65.9">A6</text>
<text x="64.8" y="60.8">A7</text>
<text x="64.7" y="68.4">B6</text>
<text x="64.8" y="76.1">A8</text>
<text x="64.7" y="78.6">B8</text>
<text x="45.6" y="85.2" transform="rotate(-90 45.6 85.2)">SH</text>
<text x="53.2" y="85.1" transform="rotate(-90 53.2 85.1)">A1</text>
<text x="377.1" y="130.7">4</text>
<text x="55.7" y="136" transform="rotate(-90 55.7 136)">16</text>
<text x="58.3" y="135.4" transform="rotate(-90 58.3 135.4)">4</text>
<text x="119.2" y="135.4" transform="rotate(-90 119.2 135.4)">3</text>
<text x="210.7" y="136.6" transform="rotate(-90 210.7 136.6)">2</text>
<text x="377.1" y="135.8">2</text>
<text x="377.1" y="133.2">3</text>
<text x="48.2" y="140.8">15</text>
<text x="66.6" y="138.3">2</text>
<text x="66.6" y="140.8">3</text>
<text x="112.3" y="138.3">1</text>
<text x="119.2" y="143" transform="rotate(-90 119.2 143)">2</text>
<text x="196.1" y="139.6">3</text>
<text x="223.5" y="139.6">25</text>
<text x="223.5" y="142.1">35</text>
<text x="377.1" y="138.3">1</text>
<text x="48.8" y="145.9">5</text>
<text x="48.8" y="148.5">6</text>
<text x="66" y="148.5">10</text>
<text x="66.6" y="145.9">9</text>
<text x="196.1" y="144.6">4</text>
<text x="196.1" y="147.2">5</text>
<text x="223.5" y="144.6">24</text>
<text x="223.5" y="149.7">26</text>
<text x="223.5" y="147.2">34</text>
<text x="66" y="151">11</text>
<text x="66" y="153.5">12</text>
<text x="119.2" y="155.7" transform="rotate(-90 119.2 155.7)">3</text>
<text x="223.5" y="154.8">14</text>
<text x="223.5" y="152.3">29</text>
<text x="303.4" y="153.1" transform="rotate(-90 303.4 153.1)">1</text>
<text x="66" y="156.1">13</text>
<text x="66" y="158.6">14</text>
<text x="112.3" y="158.6">1</text>
<text x="223.5" y="159.9">13</text>
<text x="223.5" y="157.3">16</text>
<text x="299" y="158.6">2</text>
<text x="306.6" y="158.6">3</text>
<text x="377.1" y="159.9">7</text>
<text x="377.1" y="157.3">8</text>
<text x="58.3" y="163.3" transform="rotate(-90 58.3 163.3)">1</text>
<text x="119.2" y="163.3" transform="rotate(-90 119.2 163.3)">2</text>
<text x="223.5" y="162.4">23</text>
<text x="223.5" y="165">27</text>
<text x="223.5" y="167.5">28</text>
<text x="377.1" y="167.5">4</text>
<text x="377.1" y="165">5</text>
<text x="377.1" y="162.4">6</text>
<text x="223.5" y="170">30</text>
<text x="223.5" y="172.6">31</text>
<text x="377.1" y="172.6">2</text>
<text x="377.1" y="170">3</text>
<text x="223.5" y="175.1">33</text>
<text x="223.5" y="177.7">36</text>
<text x="377.1" y="175.1">1</text>
<text x="223.5" y="182.7">10</text>
<text x="223.5" y="185.3">11</text>
<text x="223.5" y="180.2">37</text>
<text x="377.1" y="185.3">4</text>
<text x="377.1" y="182.7">5</text>
<text x="377.1" y="180.2">6</text>
<text x="223.5" y="187.8">12</text>
<text x="224.1" y="190.4">8</text>
<text x="304.7" y="188.7" transform="rotate(-90 304.7 188.7)">1</text>
<text x="377.1" y="190.4">2</text>
<text x="377.1" y="187.8">3</text>
<text x="224.1" y="195.4">6</text>
<text x="224.1" y="198">7</text>
<text x="224.1" y="192.9">9</text>
<text x="300.3" y="194.2">2</text>
<text x="307.9" y="194.2">3</text>
<text x="376.5" y="198">10</text>
<text x="377.1" y="192.9">1</text>
<text x="55.1" y="203.1">3</text>
<text x="377.1" y="203.1">8</text>
<text x="377.1" y="200.5">9</text>
<text x="55.1" y="208.1">2</text>
<text x="67.8" y="205.6">1</text>
<text x="205.6" y="205.2" transform="rotate(-90 205.6 205.2)">1</text>
<text x="207.3" y="205.8" transform="rotate(-90 207.3 205.8)">15</text>
<text x="209" y="205.8" transform="rotate(-90 209 205.8)">38</text>
<text x="210.6" y="205.8" transform="rotate(-90 210.6 205.8)">39</text>
<text x="377.1" y="208.1">6</text>
<text x="377.1" y="205.6">7</text>
<text x="124.3" y="214.7" transform="rotate(-90 124.3 214.7)">8</text>
<text x="377.1" y="215.8">3</text>
<text x="377.1" y="213.2">4</text>
<text x="377.1" y="210.7">5</text>
<text x="377.1" y="220.8">1</text>
<text x="377.1" y="218.3">2</text>
<text x="124.3" y="226.2" transform="rotate(-90 124.3 226.2)">4</text>
<text x="377.1" y="225.9">8</text>
<text x="48.8" y="231">5</text>
<text x="61.5" y="233.5">7</text>
<text x="377.1" y="233.5">5</text>
<text x="377.1" y="231">6</text>
<text x="377.1" y="228.5">7</text>
<text x="48.8" y="236.1">6</text>
<text x="377.1" y="238.6">3</text>
<text x="377.1" y="236.1">4</text>
<text x="377.1" y="243.7">1</text>
<text x="377.1" y="241.2">2</text>
<text x="189.1" y="250.9" transform="rotate(-90 189.1 250.9)">3</text>
<text x="227.2" y="250.9" transform="rotate(-90 227.2 250.9)">3</text>
<text x="182.1" y="253.9">1</text>
<text x="220.2" y="253.9">1</text>
<text x="189.1" y="258.5" transform="rotate(-90 189.1 258.5)">2</text>
<text x="227.2" y="258.5" transform="rotate(-90 227.2 258.5)">2</text>
</g>
<g font-size="1.3" fill="#0f0f0f">
<text x="71" y="53.2">CC1</text>
<text x="169.2" y="49.4">Vin</text>
<text x="184.9" y="49.4">Vin</text>
<text x="71" y="55.8">CC2</text>
<text x="321.3" y="57">RST</text>
<text x="396.1" y="58.3">C1</text>
<text x="75.6" y="60.8">UD-</text>
<text x="75.6" y="68.5">UD+</text>
<text x="396.1" y="68.5">C2</text>
<text x="87.6" y="81.2">CC1</text>
<text x="87.6" y="78.6">CC2</text>
<text x="118.5" y="128.1">IO0</text>
<text x="360.7" y="130.7">SDA</text>
<text x="360.7" y="133.2">SCL</text>
<text x="77.3" y="140.8">RX</text>
<text x="77.6" y="138.3">TX</text>
<text x="185.4" y="139.6">RST</text>
<text x="231.8" y="142.1">ESP_TXD</text>
<text x="236.7" y="139.6">IO0</text>
<text x="41.9" y="148.5">UD-</text>
<text x="41.9" y="145.9">UD+</text>
<text x="95.2" y="147.2">RTS</text>
<text x="95.2" y="149.7">DTR</text>
<text x="231.5" y="147.2">ESP_RXD</text>
<text x="236.7" y="149.7">IO4</text>
<text x="236.7" y="144.7">IO2</text>
<text x="120.8" y="151">RST</text>
<text x="235.4" y="154.8">IO12</text>
<text x="236.7" y="152.3">IO5</text>
<text x="316.1" y="153.5">C1</text>
<text x="71.2" y="156.1">DTR</text>
<text x="71.3" y="158.6">RTS</text>
<text x="235.4" y="157.4">IO13</text>
<text x="235.4" y="159.9">IO14</text>
<text x="287" y="158.6">ESP_TXD</text>
<text x="321.1" y="158.6">RX</text>
<text x="235.4" y="165">IO16</text>
<text x="235.4" y="162.4">IO15</text>
<text x="235.4" y="167.5">IO17</text>
<text x="368.3" y="162.4">RST</text>
<text x="235.4" y="172.6">IO19</text>
<text x="235.4" y="175.1">IO21</text>
<text x="235.4" y="177.7">IO22</text>
<text x="367" y="175.1">Vin</text>
<text x="235.4" y="185.3">IO26</text>
<text x="235.4" y="182.8">IO25</text>
<text x="235.4" y="180.2">IO23</text>
<text x="319.9" y="185.3">C2</text>
<text x="367" y="185.3">IO33</text>
<text x="367" y="180.2">IO35</text>
<text x="367" y="182.8">IO34</text>
<text x="42.7" y="191.6">Vin</text>
<text x="235.4" y="187.8">IO27</text>
<text x="235.4" y="190.4">IO32</text>
<text x="367" y="187.8">IO32</text>
<text x="367" y="190.4">IO4</text>
<text x="235.4" y="195.5">IO34</text>
<text x="235.4" y="192.9">IO33</text>
<text x="235.4" y="198">IO35</text>
<text x="285.7" y="194.2">TX</text>
<text x="324.2" y="194.2">ESP_RXD</text>
<text x="367" y="192.9">IO15</text>
<text x="367" y="198">SCL</text>
<text x="367" y="203.1">IO0</text>
<text x="367" y="200.5">SDA</text>
<text x="367" y="208.2">IO18</text>
<text x="367" y="215.8">IO5</text>
<text x="367" y="213.2">IO23</text>
<text x="367" y="210.7">IO19</text>
<text x="367" y="218.3">IO13</text>
<text x="367" y="220.9">IO2</text>
<text x="367" y="225.9">IO14</text>
<text x="367" y="228.5">IO27</text>
<text x="367" y="231">IO26</text>
<text x="367" y="233.6">IO25</text>
<text x="227.2" y="240" transform="rotate(-90 227.2 240)">SCL</text>
<text x="367" y="236.1">IO17</text>
<text x="367" y="238.6">IO16</text>
<text x="189.1" y="240" transform="rotate(-90 189.1 240)">SDA</text>
<text x="367" y="243.7">ESP_RXD</text>
<text x="367" y="241.2">ESP_TXD</text>
<text x="191" y="267.8">IO21</text>
<text x="227.8" y="267.8">IO22</text>
</g>
<g font-size="1" fill="#0f0f0f">
<text x="233.3" y="170.1">ESP_SCK</text>
<text x="353.1" y="208.2">ESP_SCK</text>
<text x="38.1" y="231">ESP_SCK</text>
</g>
</svg>
